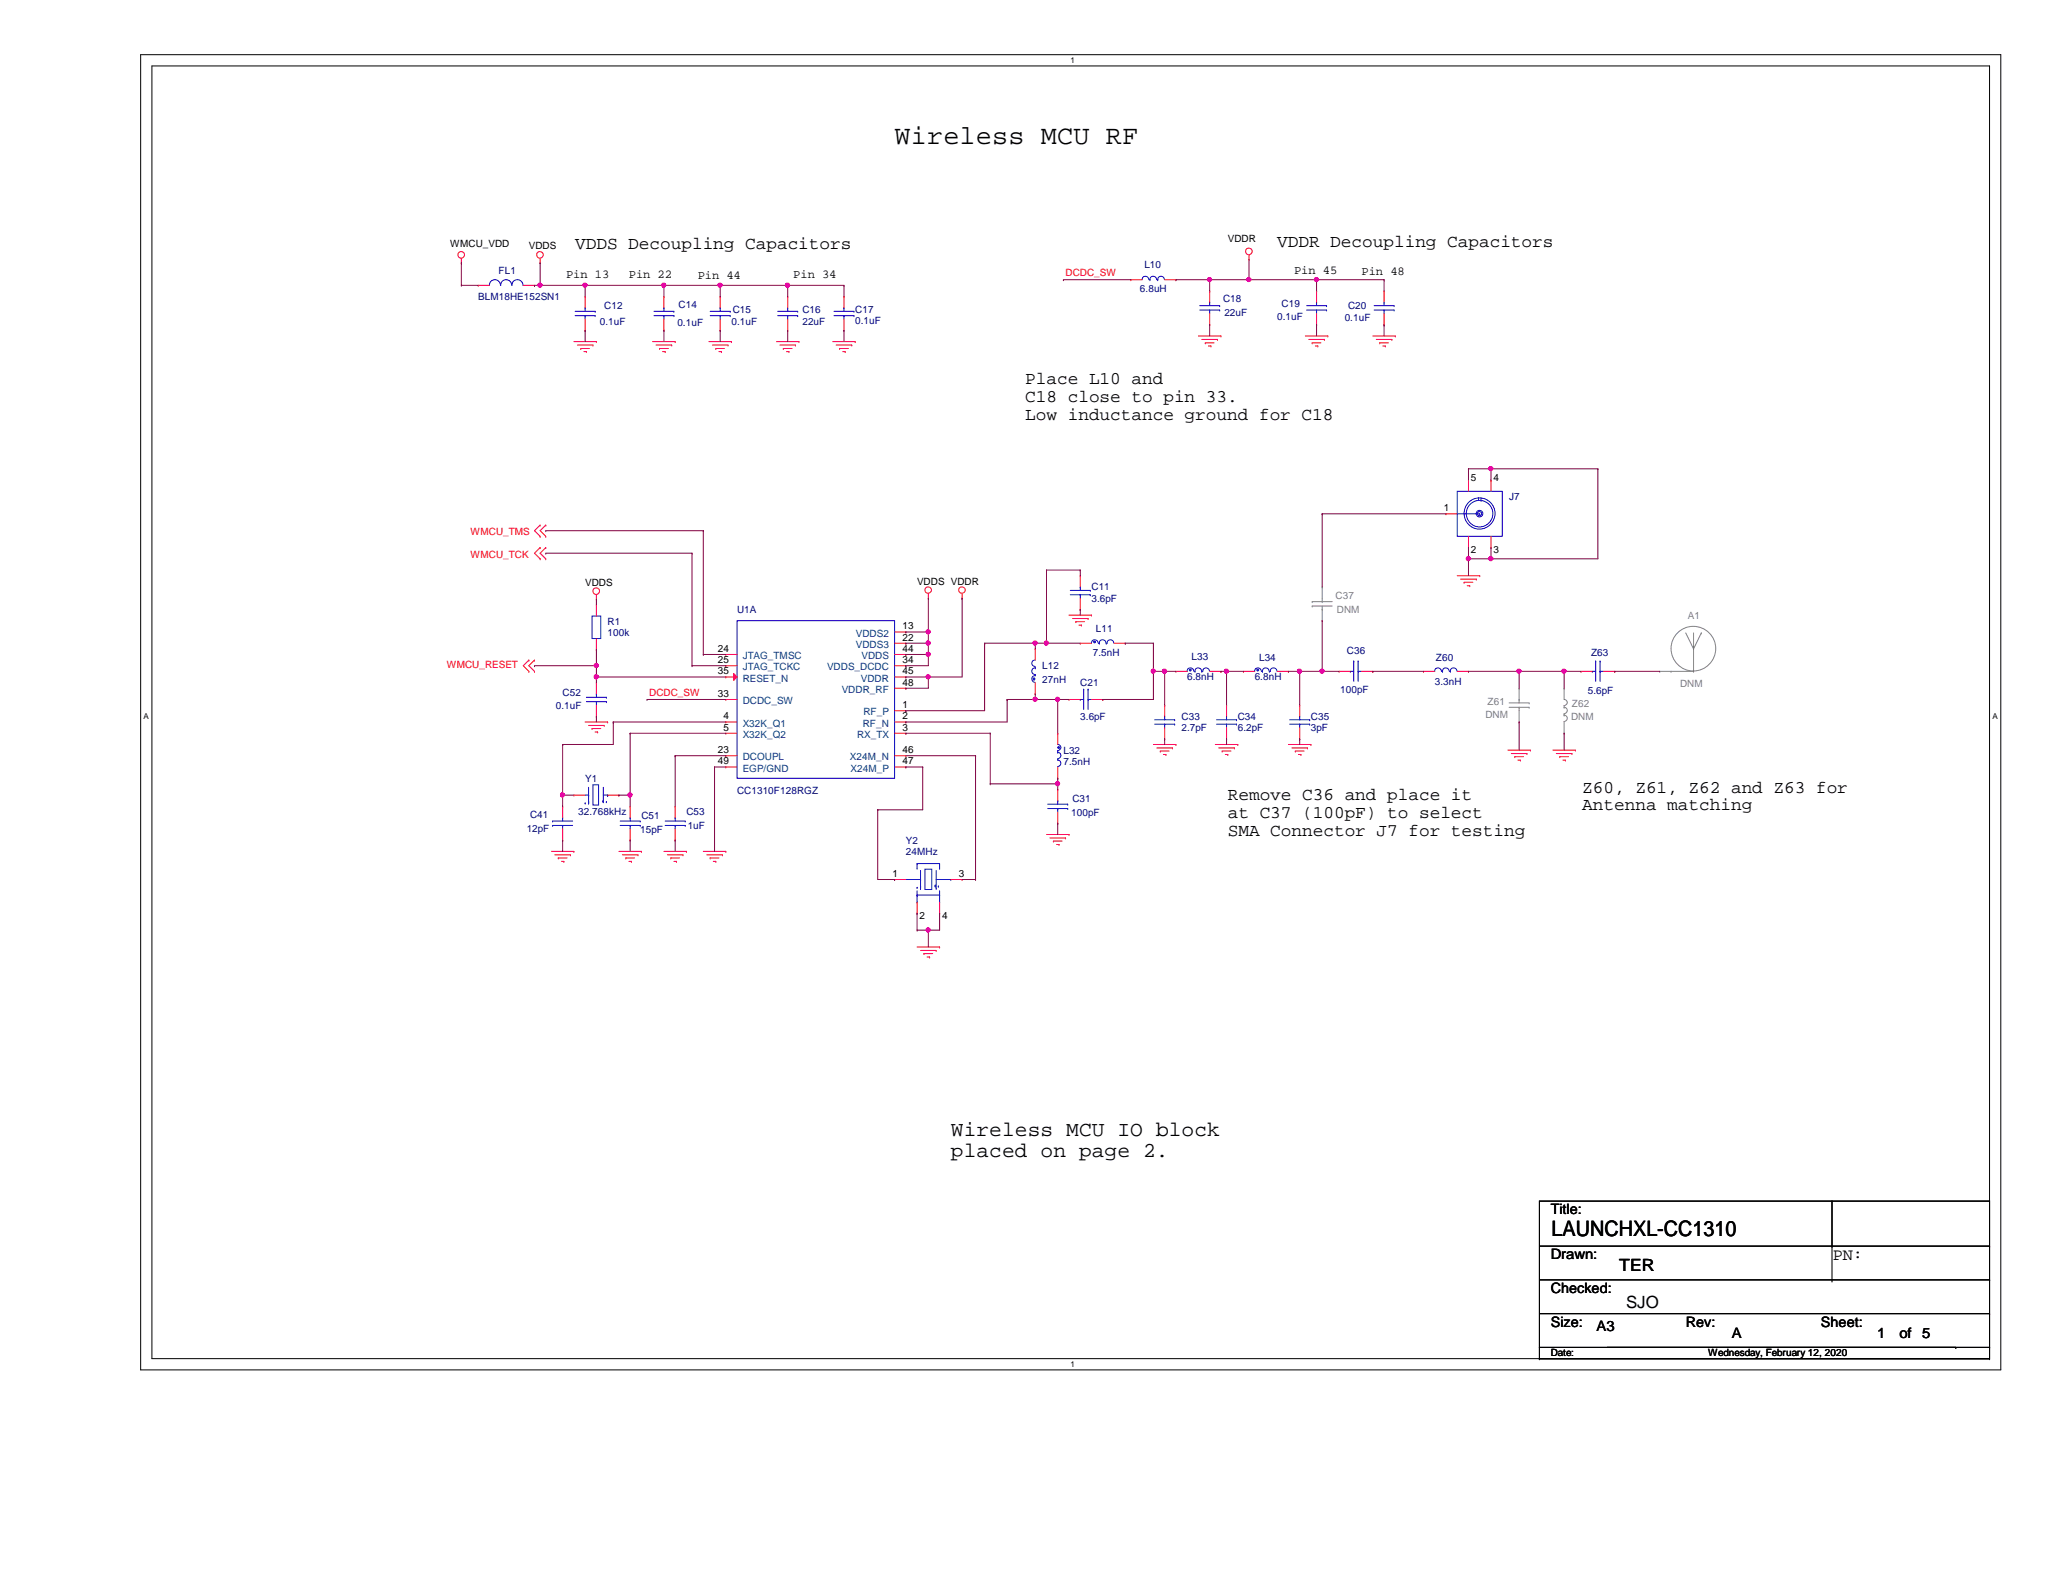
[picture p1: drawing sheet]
<svg xmlns="http://www.w3.org/2000/svg" width="279mm" height="216mm" viewBox="0 0 279 216" stroke-linecap="round" stroke-linejoin="round" font-family="sans-serif">
<path d="M19.1 7.4h251.9v178.1h-251.9zM20.6 8.9h248.9v175.1h-248.9z" fill="none" stroke="#000" stroke-width=".14"/>
<g fill="#fff">
<path d="M145 7.6h.6v1.2h-.6z"/>
<path d="M145 184.2h.6v1.2h-.6z"/>
<path d="M19.4 96.5h.8v1.2h-.8z"/>
<path d="M269.8 96.5h.8v1.2h-.8z"/>
</g>
<g fill="none" stroke="#000" stroke-width=".14">
<path d="M208.5 162.7h61v19.8h-61zM208.5 168.8h61M208.5 173.4h61M208.5 177.9h61M248.1 173.5h.1M248.1 168.8h.1M248.1 162.7v10.8M269.5 168.8h.1M269.5 173.4h.1M269.5 177.9h.1M208.5 184h.1M208.5 182.5v1.5"/>
<path d="M208.5 184h61M217.6 182.5h47.3M264.9 182.5h.1M269.5 184h.1M269.5 182.5h.1M269.5 182.5v1.5"/>
</g>
<g fill="none" stroke="#f00" stroke-width=".14">
<path d="M62.5 35.6h.1M62.5 35v.6M73.2 35.6h.1M73.2 35v.6M169.2 35.1h.1M169.2 34.5v.6M77.7 46.3h3.1M78.2 46.7h2.1M78.7 47.2h.1M78.7 47.2h1.1M79.1 47.6h.3M79.4 47.6h.1"/>
<path d="M80.3 46.7h.1M80.8 46.3h.1M88.4 46.3h3M88.9 46.7h2.1M89.3 47.2h.1M89.3 47.2h1.2M89.7 47.6h.4M90.1 47.6h.1M91 46.7h.1M91.4 46.3h.1M96 46.3h3.1M96.5 46.7h2.1"/>
<path d="M96.9 47.2h.1M96.9 47.2h1.2M97.4 47.6h.3M97.7 47.6h.1M98.6 46.7h.1M99.1 46.3h.1M105.2 46.3h3M105.6 46.7h2.1M106.1 47.2h.1M106.1 47.2h1.2M106.5 47.6h.3M106.8 47.6h.1"/>
<path d="M107.7 46.7h.1M108.2 46.3h.1M112.8 46.3h3M113.2 46.7h2.2M113.7 47.2h.1M113.7 47.2h1.2M114.1 47.6h.4M114.5 47.6h.1M115.4 46.7h.1M115.8 46.3h.1M162.3 45.5h3.1M162.8 46h2.1"/>
<path d="M163.2 46.4h.1M163.2 46.4h1.2M163.7 46.9h.3M164 46.9h.1M164.9 46h.1M165.4 45.5h.1M176.8 45.5h3M177.2 46h2.2M177.7 46.4h.1M177.7 46.4h1.2M178.1 46.9h.4M178.5 46.9h.1"/>
<path d="M179.4 46h.1M179.8 45.5h.1M185.9 45.5h3.1M186.4 46h2.1M186.9 46.4h.1M186.9 46.4h1.1M187.3 46.9h.3M187.6 46.9h.1M188.5 46h.1M189 45.5h.1M73.2 71.1h.1M73.2 72.6h.1"/>
<path d="M73.2 74.2h.1M73.2 75.7h.1M73.2 71.1l-.8 .8 .8 .7M73.2 74.2l-.8 .7 .8 .8M73.9 71.1h.1M73.9 72.6h.1M73.9 74.2h.1M73.9 75.7h.1M73.9 71.1l-.7 .8 .7 .7M73.9 74.2l-.7 .7 .7 .8M197.4 78h3M197.8 78.4h2.1"/>
<path d="M198.3 78.9h.1M198.3 78.9h1.2M198.7 79.3h.4M199.1 79.3h.1M199.9 78.4h.1M200.4 78h.1M71.6 89.4h.1M71.6 90.9h.1M71.6 89.4l-.7 .8 .7 .7M72.4 89.4h.1M72.4 90.9h.1M72.4 89.4l-.8 .8 .8 .7"/>
<path d="M79.2 97.8h3.1M79.7 98.3h2.1M80.2 98.7h.1M80.2 98.7h1.2M80.6 99.1h.3M80.8 81.2h.1M80.8 80.6v.6M80.9 99.1h.1M81.8 98.3h.1M82.3 97.8h.1M125.7 81h.1M125.7 80.4v.6"/>
<path d="M130.3 81h.1M130.3 80.4v.6M144.8 83.3h3M145.2 83.8h2.2M145.7 84.2h.1M145.7 84.2h1.2M146.1 84.7h.4M146.5 84.7h.1M147.4 83.8h.1M147.8 83.3h.1M74.7 115.3h3M75.1 115.8h2.2"/>
<path d="M75.6 116.2h.1M75.6 116.2h1.2M76 116.7h.4M76.4 116.7h.1M77.3 115.8h.1M77.7 115.3h.1M83.8 115.3h3.1M84.3 115.8h2.1M84.8 116.2h.1M84.8 116.2h1.1M85.2 116.7h.3M85.5 116.7h.1"/>
<path d="M86.4 115.8h.1M86.9 115.3h.1M89.9 115.3h3.1M90.4 115.8h2.1M90.8 116.2h.1M90.8 116.2h1.2M91.3 116.7h.3M91.6 116.7h.1M92.5 115.8h.1M93 115.3h.1M95.3 115.3h3M95.7 115.8h2.1"/>
<path d="M96.2 116.2h.1M96.2 116.2h1.2M96.6 116.7h.3M96.9 116.7h.1M97.8 115.8h.1M98.3 115.3h.1M141.7 113h3.1M142.2 113.5h2.1M142.7 113.9h.1M142.7 113.9h1.1M143.1 114.4h.3M143.4 114.4h.1"/>
<path d="M144.3 113.5h.1M144.8 113h.1M156.2 100.8h3.1M156.7 101.3h2.1M157.1 101.7h.1M157.1 101.7h1.2M157.6 102.2h.3M157.9 102.2h.1M158.8 101.3h.1M159.3 100.8h.1M164.6 100.8h3M165.1 101.3h2.1"/>
<path d="M165.5 101.7h.1M165.5 101.7h1.2M165.9 102.2h.4M166.3 102.2h.1M167.2 101.3h.1M167.6 100.8h.1M174.5 100.8h3M175 101.3h2.1M175.4 101.7h.1M175.4 101.7h1.2M175.9 102.2h.3M176.2 102.2h.1"/>
<path d="M177.1 101.3h.1M177.5 100.8h.1M204.2 101.6h3.1M204.7 102.1h2.1M205.1 102.5h.1M205.1 102.5h1.2M205.6 103h.3M205.9 103h.1M206.8 102.1h.1M207.3 101.6h.1M210.3 101.6h3.1M210.8 102.1h2.1"/>
<path d="M211.2 102.5h.1M211.2 102.5h1.2M211.7 103h.3M212 103h.1M212.9 102.1h.1M213.4 101.6h.1M124.2 128.3h3.1M124.7 128.7h2.1M125.1 129.2h.1M125.1 129.2h1.2M125.6 129.6h.3M125.9 129.6h.1"/>
<path d="M126.8 128.7h.1M127.3 128.3h.1"/>
<circle cx="62.5" cy="34.5" r=".45"/>
<circle cx="73.1" cy="34.5" r=".45"/>
<circle cx="169.1" cy="34.1" r=".45"/>
<circle cx="125.7" cy="79.9" r=".44"/>
<circle cx="130.3" cy="79.9" r=".44"/>
<circle cx="80.7" cy="80.1" r=".45"/>
</g>
<path d="M148.7 87.1a.45 .45 0 0 0-.4-.5 .45 .45 0 0 0-.5 .5M148.8 87.1h.1M148.9 87.1h.1M149.8 87.1a.45 .45 0 0 0-.5-.5 .45 .45 0 0 0-.4 .5M149.8 87.1h.1M150.8 87.1a.45 .45 0 0 0-.4-.5 .45 .45 0 0 0-.5 .5h-.1" fill="none" stroke="#00f" stroke-width=".14"/>
<path d="M148.2 86.9h.1v.1h-.1z" fill-rule="evenodd" fill="#00f"/>
<g fill="none" stroke="#00f" stroke-width=".14">
<path d="M88.6 42.8h2.7M88.6 42.2h2.7M89.9 42.8h.1M89.9 41.7h.1M89.9 41.7v.5M89.9 42.8v.4M91.3 42.8h.1M91.3 42.2h.1M96.2 42.8h2.7M96.2 42.2h2.7M97.5 42.8h.1M97.5 41.7h.1"/>
<path d="M97.5 41.7v.5M97.5 42.8v.4M98.9 42.8h.1M98.9 42.2h.1M112.9 42.8h2.8M112.9 42.2h2.8M114.3 42.8h.1M114.3 41.7h.1M114.3 41.7v.5M114.3 42.8v.4M115.7 42.8h.1M115.7 42.2h.1"/>
<path d="M177 42h2.7M177 41.4h2.7M178.3 42h.1M178.3 40.9h.1M178.3 40.9v.5M178.3 42v.5M179.7 42h.1M179.7 41.4h.1M186.1 42h2.7M186.1 41.4h2.7M187.5 42h.1M187.5 40.9h.1"/>
<path d="M187.5 40.9v.5M187.5 42v.5M188.8 42h.1M188.8 41.4h.1M80.2 83.4h1.2v3.1h-1.2zM148.2 86.9h.1v.1h-.1zM156.4 98.1h2.7M156.4 97.5h2.7M157.7 98.1h.1M157.7 97h.1M157.7 97v.5M157.7 98.1v.5"/>
<path d="M159.1 98.1h.1M159.1 97.5h.1M161.7 90.9a.45 .45 0 0 0-.5-.5 .45 .45 0 0 0-.4 .5M161.7 90.9h.1M161.8 90.9h.1M162.7 90.9a.45 .45 0 0 0-.4-.5 .45 .45 0 0 0-.5 .5M162.8 90.9h.1M163.8 90.9a.45 .45 0 0 0-.5-.5 .45 .45 0 0 0-.4 .5h-.1M164.8 98.1h2.7M164.8 97.5h2.7M166.1 98.1h.1M166.1 97h.1"/>
<path d="M166.1 97v.5M166.1 98.1v.5M167.5 98.1h.1M167.5 97.5h.1M174.7 98.1h2.7M174.7 97.5h2.7M176 98.1h.1M176 97h.1M176 97v.5M176 98.1v.5M177.4 98.1h.1M177.4 97.5h.1"/>
<path d="M79.2 108.8h.1M79.2 107.7h.5M79.7 107.7h.1M79.7 108.6h.1M79.7 108.8h.1M79.7 106.6v2.2M80.3 106.3h.8v2.8h-.8zM81.7 108.6h.1M81.7 108.5h.1M81.7 107.7h.6M81.7 106.6v2M82.1 108.6h.1"/>
<path d="M82.3 107.7h.1M141.9 109.5h2.7M141.9 108.9h2.7M143.3 109.5h.1M143.3 108.5h.1M143.3 108.5v.4M143.3 109.5v.5M144.6 109.5h.1M144.6 108.9h.1"/>
</g>
<g fill="none" stroke="#f00" stroke-width=".14">
<path d="M178.3 39.4h.1M178.3 39.4v1.5M187.5 39.4h.1M187.5 39.4v1.5M89.9 40.2h.1M89.9 44.7h.1M89.9 40.2v1.5M89.9 43.2v1.5M97.5 40.2h.1M97.5 44.7h.1M97.5 40.2v1.5M97.5 43.2v1.5"/>
<path d="M114.3 40.2h.1M114.3 44.7h.1M114.3 40.2v1.5M114.3 43.2v1.5M178.3 44h.1M178.3 42.5v1.5M187.5 44h.1M187.5 42.5v1.5M80.8 88h.1M80.8 81.9h.1M80.8 81.9v1.5M80.8 86.5v1.5"/>
<path d="M146.3 87.1h.1M146.3 87.1h1.5M150.9 87.1h1.5M152.4 87.1h.1M157.7 95.5h.1M157.7 95.5v1.5M157.7 98.6v1.5M166.1 95.5h.1M166.1 95.5v1.5M166.1 98.6v1.5M176 95.5h.1M176 95.5v1.5"/>
<path d="M176 98.6v1.5M77.7 107.7h.1M77.7 107.7h1.5M82.3 107.7h1.5M83.8 107.7h.1M143.3 106.9h.1M143.3 111.5h.1M143.3 106.9v1.6M143.3 110v1.5M157.7 100.1h.1M166.1 100.1h.1M176 100.1h.1"/>
</g>
<g fill="none" stroke="#808080" stroke-width=".14">
<path d="M179.1 79.5h.1M179.1 79.5v2M177.7 81.5h.1M177.7 82.1h.1M177.7 81.5h2.7M177.7 82.1h2.7M179.1 81.5h.1M179.1 82.5h.1M179.1 84.1h.1M179.1 82.1v2M204.4 95.8h2.7M204.4 95.2h2.7"/>
<path d="M205.7 95.8h.1M205.7 94.7h.1M205.7 93.2h.1M205.7 97.8h.1M205.7 93.2v2M205.7 95.8v2M207.1 95.8h.1M207.1 95.2h.1"/>
</g>
<path d="M161.1 90.7h.2v.1h-.2z" fill-rule="evenodd" fill="#00f"/>
<path d="M99.8 84.1h21.4v21.3h-21.4zM161.1 90.7h.2v.1h-.2z" fill="none" stroke="#00f" stroke-width=".14"/>
<path d="M98.3 88.6h.1M98.3 90.2h.1M98.3 88.6h1.5M98.3 90.2h1.5M159.3 90.9h.1M159.3 90.9h1.5M163.8 90.9h1.6M165.4 90.9h.1" fill="none" stroke="#f00" stroke-width=".14"/>
<g fill="none" stroke="#808080" stroke-width=".14">
<path d="M224.8 90.9h.1M224.8 90.9h4.6M226.3 90.9h.1M228.3 85.7l1.1 2.2M229.4 90.9h.1M229.4 87.9h.1M229.4 85.7v5.2M230.4 85.7h.1M230.4 85.7l-1 2.2"/>
<circle cx="229.3" cy="87.9" r="3"/>
</g>
<path d="M99.4 91.2l.4 .5-.4 .5z" fill="#f00"/>
<g fill="none" stroke="#f00" stroke-width=".14">
<path d="M98.3 91.7h.1M98.3 94.7h.1M98.3 97.8h.1M98.3 99.3h.1M98.3 91.7h1.5M98.3 94.7h1.5M98.3 99.3h1.5M98.3 97.8h1.5M99.4 91.2l.4 .5-.4 .5zM121.2 91.7h1.5M121.2 99.3h1.5M121.2 85.6h1.5"/>
<path d="M121.2 87.1h1.5M121.2 88.6h1.5M121.2 90.2h1.5M121.2 93.2h1.5M121.2 96.3h1.5M121.2 97.8h1.5M122.7 99.3h.1M122.7 85.6h.1M122.7 87.1h.1M122.7 88.6h.1M122.7 90.2h.1M122.7 91.7h.1"/>
<path d="M122.7 93.2h.1M122.7 96.3h.1M122.7 97.8h.1M98.3 102.4h.1M98.3 103.9h.1M98.3 102.4h1.5M98.3 103.9h1.5M121.2 102.4h1.5M121.2 103.9h1.5M122.7 102.4h.1M122.7 103.9h.1"/>
</g>
<path d="M140.2 89.4a.42 .42 0 0 0-.5 .4 .42 .42 0 0 0 .5 .5M140.2 91.4v.1a.45 .45 0 0 0-.5 .4 .45 .45 0 0 0 .5 .5M140.2 90.5a.45 .45 0 0 0-.5 .4 .45 .45 0 0 0 .5 .5M140.2 90.5h.1M140.2 91.4h.1M140.2 90.3v.2" fill="none" stroke="#00f" stroke-width=".14"/>
<path d="M139.9 91.9h.2h.1l-.2 .2h-.1z" fill-rule="evenodd" fill="#00f"/>
<g fill="none" stroke="#00f" stroke-width=".14">
<path d="M139.9 91.9h.2h.1l-.2 .2h-.1zM146.3 94.7h.1M146.3 94.7h.5M146.8 93.3h.1M146.8 93.3v2.8M147.4 93.3h.1M147.4 94.7h.1M147.4 93.3v2.8M147.4 94.7h.4M170.8 90.9a.45 .45 0 0 0-.5-.5 .45 .45 0 0 0-.4 .5M170.9 90.9h.1M171 90.9h.1"/>
<path d="M171.9 90.9a.45 .45 0 0 0-.5-.5 .45 .45 0 0 0-.4 .5M171.9 90.9h.1M172.9 90.9a.45 .45 0 0 0-.4-.5 .45 .45 0 0 0-.5 .5h-.1M74.8 111.8h.1M74.8 111.2h.1M74.8 111.8h2.8M74.8 111.2h2.8M76.2 111.8h.1M76.2 110.7h.1M76.2 110.7v.5M76.2 111.8v.5M90.1 111.8h2.7"/>
<path d="M90.1 111.2h2.7M91.4 111.8h.1M91.4 110.7h.1M91.4 110.7v.5M91.4 111.8v.5M92.8 111.8h.1M92.8 111.2h.1"/>
</g>
<g fill="none" stroke="#f00" stroke-width=".14">
<path d="M140.2 94h.1M140.2 87.9h.1M140.2 87.9v1.5M140.2 92.5v1.5M144.8 94.7h.1M144.8 94.7h1.5M147.8 94.7h1.6M149.4 94.7h.1M76.2 109.2h.1M76.2 113.8h.1M76.2 109.2v1.5M76.2 112.3v1.5"/>
<path d="M91.4 109.2h.1M91.4 113.8h.1M91.4 109.2v1.5M91.4 112.3v1.5"/>
</g>
<path d="M170.3 90.7h.1v.1h-.1z" fill-rule="evenodd" fill="#00f"/>
<path d="M170.3 90.7h.1v.1h-.1zM143.3 102.8v.2a.45 .45 0 0 1 .4 .4 .45 .45 0 0 1-.5 .4M143.3 100.8a.4 .4 0 0 1 .4 .3 .4 .4 0 0 1-.3 .5l-.2 .1M143.3 101.9a.45 .45 0 0 1 .4 .5 .45 .45 0 0 1-.5 .4M143.3 102.8h.1M143.3 101.9h.1M143.3 101.7v.2" fill="none" stroke="#00f" stroke-width=".14"/>
<path d="M168.4 90.9h.1M168.4 90.9h1.5M173 90.9h1.5M174.5 90.9h.1" fill="none" stroke="#f00" stroke-width=".14"/>
<path d="M143.3 101.2h.2v.1h-.2z" fill-rule="evenodd" fill="#00f"/>
<g fill="none" stroke="#00f" stroke-width=".14">
<path d="M66.3 38.6a.74 .74 0 0 1 .7-.7 .74 .74 0 0 1 .8 .7M67.8 38.6a.74 .74 0 0 1 .8-.7 .74 .74 0 0 1 .7 .7M69.3 38.6a.74 .74 0 0 1 .8-.7 .74 .74 0 0 1 .7 .7M155.6 37.8a.45 .45 0 0 0-.5-.4 .45 .45 0 0 0-.4 .5M155.6 37.9h.1M155.7 37.9h.1M156.6 37.8a.45 .45 0 0 0-.4-.4 .45 .45 0 0 0-.5 .5M156.7 37.9h.1M156.8 37.9h.1M157.7 37.8a.45 .45 0 0 0-.5-.4 .45 .45 0 0 0-.4 .5M77.9 42.8h2.7M77.9 42.2h2.7"/>
<path d="M79.2 42.8h.1M79.2 41.7h.1M79.2 41.7v.5M79.2 42.8v.4M80.6 42.8h.1M80.6 42.2h.1M105.3 42.8h2.7M105.3 42.2h2.7M106.7 42.8h.1M106.7 41.7h.1M106.7 41.7v.5M106.7 42.8v.4"/>
<path d="M108 42.8h.1M108 42.2h.1M162.5 42h2.7M162.5 41.4h2.7M163.8 42h.1M163.8 40.9h.1M163.8 40.9v.5M163.8 42v.5M165.2 42h.1M165.2 41.4h.1M144.9 80h2.8M146.3 79.5h.1"/>
<path d="M146.3 79.5v.5M147.7 80h.1M197.4 66.5h6.1v6.1h-6.1zM197.4 69.6h3M200.2 67.4h.1M200.2 67.4v.4M200.4 69.6h.1M200.6 67.8h.1M200.6 67.4v.4M79.4 95h2.7M79.4 94.4h2.7M80.8 95h.1"/>
<path d="M80.8 94h.1M80.8 94v.4M80.8 95v.5M82.1 95h.1M82.1 94.4h.1M144.9 80.6h2.8M146.3 80.6h.1M146.3 80.6v.4M147.7 80.6h.1M182.9 90.9h.1M182.9 90.9h.4M183.3 89.5h.1"/>
<path d="M183.3 89.5v2.8M183.9 89.5h.1M183.9 90.9h.1M183.9 90.9h.5M183.9 89.5v2.8M195.2 90.9a.45 .45 0 0 0-.5-.5 .45 .45 0 0 0-.4 .5M195.2 90.9h.2M195.4 90.9h.1M196.3 90.9a.45 .45 0 0 0-.5-.5 .45 .45 0 0 0-.4 .5M196.3 90.9h.1M196.4 90.9h.1M197.3 90.9a.45 .45 0 0 0-.5-.5 .45 .45 0 0 0-.4 .5"/>
<path d="M215.6 90.9h.1M215.6 90.9h.5M216.1 89.5h.1M216.1 89.5v2.8M216.7 89.5h.1M216.7 90.9h.1M216.7 89.5v2.8M216.7 90.9h.5M84 111.8h2.7M84 111.2h2.7M85.3 111.8h.1M85.3 110.7h.1"/>
<path d="M85.3 110.7v.5M85.3 111.8v.5M86.7 111.8h.1M86.7 111.2h.1M122.7 119.1h2M124.2 117h.1M124.2 117.6h.1M124.2 117h3.1v.6M124.2 117v.6M124.7 119.1h.1M124.7 117.9v2.5M125.3 117.7h.9v2.8h-.9z"/>
<path d="M126.7 119.9h.1M126.8 119.1h2M126.8 117.9v2.5M127.3 117.6h.1M128.8 119.1h.1M143.3 101.2h.2v.1h-.2zM124.2 122.2h.1M124.2 120.2h.1M124.2 121.2h.1M124.2 121.2h3.1M124.2 120.6v1.6M124.7 120.2h.1"/>
<path d="M124.7 120h.1M124.7 120.4h.1M126.7 120h.1M126.8 120.4h.1M127.1 120h.1M127.3 121.2h.1M127.3 122.2h.1M127.3 120.6v1.6"/>
<circle cx="200.4" cy="69.5" r="2.11"/>
<circle cx="200.4" cy="69.6" r=".29"/>
<circle cx="200.4" cy="69.6" r=".45"/>
<circle cx="200.4" cy="69.6" r="1.8"/>
</g>
<g fill="none" stroke="#f00" stroke-width=".14">
<path d="M64.8 38.6h.1M64.8 38.6h1.5M70.9 38.6h1.5M72.4 38.6h.1M153.2 37.9h.1M153.2 37.9h1.5M157.7 37.9h1.6M159.3 37.9h.1M163.8 39.4h.1M163.8 39.4v1.5M79.2 40.2h.1M79.2 44.7h.1"/>
<path d="M79.2 40.2v1.5M79.2 43.2v1.5M106.7 40.2h.1M106.7 44.7h.1M106.7 40.2v1.5M106.7 43.2v1.5M163.8 44h.1M163.8 42.5v1.5M146.3 78h.1M146.3 78v1.5M195.8 69.6h.1M195.8 69.6h1.6"/>
<path d="M198.9 74.2h.1M198.9 65h.1M198.9 65v1.5M198.9 72.6v1.6M201.9 74.2h.1M201.9 65h.1M201.9 65v1.5M201.9 72.6v1.6M80.8 92.5h.1M80.8 97h.1M80.8 92.5v1.5M80.8 95.5v1.5"/>
<path d="M143.3 99.3h.1M143.3 99.3v1.5M146.3 82.5h.1M146.3 81v1.5M181.4 90.9h.1M181.4 90.9h1.5M184.4 90.9h1.5M185.9 90.9h.1M192.8 90.9h.1M192.8 90.9h1.5M197.4 90.9h1.5M198.9 90.9h.1"/>
<path d="M214.1 90.9h.1M214.1 90.9h1.5M217.2 90.9h1.5M218.7 90.9h.1M85.3 109.2h.1M85.3 113.8h.1M85.3 109.2v1.5M85.3 112.3v1.5M121.2 119.1h.1M121.2 119.1h1.5M128.8 119.1h1.5M130.3 119.1h.1"/>
<path d="M143.3 105.4h.1M143.3 103.9v1.5M124.2 123.7h.1M124.2 122.2v1.5M127.3 123.7h.1M127.3 122.2v1.5"/>
</g>
<path d="M211.8 96.9a.45 .45 0 0 1 .5 .4 .45 .45 0 0 1-.5 .4M211.8 95.8a.45 .45 0 0 1 .5 .5 .45 .45 0 0 1-.5 .4M211.8 93.2v1.5a.4 .4 0 0 1 .4 .3 .4 .4 0 0 1-.2 .5l-.2 .1M211.8 95.8h.1M211.8 96.9h.1M211.8 93.2h.1M211.8 99.3h.1M211.8 95.6v.2M211.8 96.7v.2M211.8 97.8v1.5" fill="none" stroke="#808080" stroke-width=".14"/>
<g fill="none" stroke="#800040" stroke-width=".14">
<path d="M144 37.9h.1M144 37.9h9.2M159.3 37.9h.1M159.3 37.9h9.9M169.2 37.9h.1M178.3 37.9h.1M178.3 37.9h9.2M178.3 37.9v1.5M187.5 37.9h.1M187.5 37.9v1.5M178.3 44h.1M178.3 44v1.5"/>
<path d="M187.5 44h.1M187.5 44v1.5M72.4 90.2h.1M72.4 90.2h8.4"/>
</g>
<circle cx="163.8" cy="37.9" r=".29" fill="#f0f"/>
<circle cx="163.8" cy="37.9" r=".29" fill="none" stroke="#f0f" stroke-width=".14"/>
<path d="M72.4 38.6h.1M72.4 38.6h.8" fill="none" stroke="#800040" stroke-width=".14"/>
<circle cx="73.1" cy="38.6" r=".29" fill="#f0f"/>
<circle cx="73.1" cy="38.6" r=".29" fill="none" stroke="#f0f" stroke-width=".14"/>
<path d="M87.6 94.7h.1M87.6 94.7h10.7M76.2 107.7h.1M76.2 107.7h1.5M76.2 107.7v1.5M83.8 107.7h.1M83.8 107.7h1.5" fill="none" stroke="#800040" stroke-width=".14"/>
<circle cx="76.2" cy="107.7" r=".29" fill="#f0f"/>
<circle cx="76.2" cy="107.7" r=".29" fill="none" stroke="#f0f" stroke-width=".14"/>
<path d="M85.3 107.7h.1M85.3 107.7v1.5" fill="none" stroke="#800040" stroke-width=".14"/>
<circle cx="85.3" cy="107.7" r=".29" fill="#f0f"/>
<circle cx="85.3" cy="107.7" r=".29" fill="none" stroke="#f0f" stroke-width=".14"/>
<path d="M62.5 38.6h.1M62.5 35.6h.1M62.5 38.6h2.3M62.5 35.6v3M80.8 88h.1M80.8 88v2.2M124.2 123.7h.1M124.2 123.7v2.3M127.3 123.7h.1M127.3 123.7v2.3" fill="none" stroke="#800040" stroke-width=".14"/>
<circle cx="80.7" cy="90.1" r=".29" fill="#f0f"/>
<circle cx="80.7" cy="90.1" r=".29" fill="none" stroke="#f0f" stroke-width=".14"/>
<g fill="none" stroke="#800040" stroke-width=".14">
<path d="M163.8 37.9h.1M163.8 37.9v1.5M163.8 44h.1M163.8 44v1.5M80.8 81.2h.1M80.8 97h.1M80.8 90.2h.1M80.8 91.7h.1M80.8 81.2v.7M80.8 90.2v2.3M80.8 97v.8M122.7 90.2h.1"/>
<path d="M122.7 90.2h3M125.7 81h.1M125.7 85.6h.1M125.7 81v6.1"/>
</g>
<circle cx="125.7" cy="87.1" r=".29" fill="#f0f"/>
<circle cx="125.7" cy="87.1" r=".29" fill="none" stroke="#f0f" stroke-width=".14"/>
<circle cx="125.7" cy="85.6" r=".29" fill="#f0f"/>
<circle cx="125.7" cy="85.6" r=".29" fill="none" stroke="#f0f" stroke-width=".14"/>
<path d="M122.7 85.6h.1M122.7 85.6h3M125.7 87.1h.1M125.7 87.1v1.5" fill="none" stroke="#800040" stroke-width=".14"/>
<circle cx="125.7" cy="88.6" r=".29" fill="#f0f"/>
<circle cx="125.7" cy="88.6" r=".29" fill="none" stroke="#f0f" stroke-width=".14"/>
<path d="M122.7 87.1h.1M122.7 88.6h.1M122.7 91.7h.1M122.7 87.1h3M122.7 88.6h3M122.7 91.7h3M125.7 88.6h.1M125.7 88.6v1.6" fill="none" stroke="#800040" stroke-width=".14"/>
<circle cx="125.7" cy="91.7" r=".29" fill="#f0f"/>
<circle cx="125.7" cy="91.7" r=".29" fill="none" stroke="#f0f" stroke-width=".14"/>
<g fill="none" stroke="#800040" stroke-width=".14">
<path d="M79.2 38.6h.1M79.2 38.6v1.6M97.5 38.6h.1M97.5 38.6h16.8M106.7 38.6h.1M106.7 38.6v1.6M114.3 38.6h.1M114.3 38.6v1.6M79.2 44.7h.1M79.2 44.7v1.6M89.9 44.7h.1M89.9 44.7v1.6"/>
<path d="M97.5 44.7h.1M97.5 44.7v1.6M106.7 44.7h.1M106.7 44.7v1.6M114.3 44.7h.1M114.3 44.7v1.6M122.7 93.2h.1M125.7 91.7h.1M125.7 91.7v1.5h-3M130.3 81h.1M130.3 81v10.7h-4.6"/>
</g>
<circle cx="106.6" cy="38.6" r=".29" fill="#f0f"/>
<circle cx="106.6" cy="38.6" r=".29" fill="none" stroke="#f0f" stroke-width=".14"/>
<circle cx="97.5" cy="38.6" r=".29" fill="#f0f"/>
<circle cx="97.5" cy="38.6" r=".29" fill="none" stroke="#f0f" stroke-width=".14"/>
<path d="M79.2 38.6h10.7M89.9 38.6h.1M97.5 38.6h.1M97.5 38.6v1.6" fill="none" stroke="#800040" stroke-width=".14"/>
<circle cx="79.2" cy="38.6" r=".29" fill="#f0f"/>
<circle cx="79.2" cy="38.6" r=".29" fill="none" stroke="#f0f" stroke-width=".14"/>
<circle cx="89.9" cy="38.6" r=".29" fill="#f0f"/>
<circle cx="89.9" cy="38.6" r=".29" fill="none" stroke="#f0f" stroke-width=".14"/>
<g fill="none" stroke="#800040" stroke-width=".14">
<path d="M73.2 35.6h.1M73.2 35.6v3h6M79.2 38.6h.1M89.9 38.6h.1M89.9 38.6h7.6M89.9 38.6v1.6M76.2 113.8h.1M76.2 113.8v1.5M85.3 113.8h.1M85.3 113.8v1.5M91.4 113.8h.1M91.4 113.8v1.5"/>
<path d="M124.2 126h.1M124.2 126h3.1M125.7 126h.1M125.7 126v2.3"/>
</g>
<circle cx="125.7" cy="126" r=".29" fill="#f0f"/>
<circle cx="125.7" cy="126" r=".29" fill="none" stroke="#f0f" stroke-width=".14"/>
<g fill="none" stroke="#800040" stroke-width=".14">
<path d="M85.3 99.3h.1M85.3 99.3v8.4M122.7 96.3h.1M122.7 97.8h.1M122.7 96.3h10.7M122.7 97.8h13.7M76.2 100.8h.1M76.2 100.8v6.9M91.4 102.4h.1M91.4 102.4v6.8M96.8 103.9h.1M96.8 103.9v11.4"/>
<path d="M134.1 106.2h.1M134.1 106.2h9.2"/>
</g>
<circle cx="143.2" cy="106.1" r=".29" fill="#f0f"/>
<circle cx="143.2" cy="106.1" r=".29" fill="none" stroke="#f0f" stroke-width=".14"/>
<path d="M133.4 87.1h.1M133.4 87.1h8.3M136.4 94.7h.1M136.4 94.7h3.8M140.2 87.1h.1" fill="none" stroke="#800040" stroke-width=".14"/>
<circle cx="140.2" cy="94.7" r=".29" fill="#f0f"/>
<circle cx="140.2" cy="94.7" r=".29" fill="none" stroke="#f0f" stroke-width=".14"/>
<path d="M140.2 94h.1M140.2 94v.7M146.3 82.5h.1M146.3 82.5v.8M156.2 87.1h.1M156.2 90.9h.1M156.2 87.1v7.6M156.2 90.9h1.5M157.7 90.9h.1M157.7 90.9v4.6M157.7 100.1h.1M157.7 100.1v.7" fill="none" stroke="#800040" stroke-width=".14"/>
<circle cx="156.2" cy="90.9" r=".29" fill="#f0f"/>
<circle cx="156.2" cy="90.9" r=".29" fill="none" stroke="#f0f" stroke-width=".14"/>
<path d="M157.7 90.9h.1M157.7 90.9h1.6" fill="none" stroke="#800040" stroke-width=".14"/>
<circle cx="157.7" cy="90.9" r=".29" fill="#f0f"/>
<circle cx="157.7" cy="90.9" r=".29" fill="none" stroke="#f0f" stroke-width=".14"/>
<path d="M165.4 90.9h.1M165.4 90.9h3M166.1 90.9h.1M166.1 90.9v4.6M166.1 100.1h.1M166.1 100.1v.7" fill="none" stroke="#800040" stroke-width=".14"/>
<circle cx="166.1" cy="90.9" r=".29" fill="#f0f"/>
<circle cx="166.1" cy="90.9" r=".29" fill="none" stroke="#f0f" stroke-width=".14"/>
<path d="M174.5 90.9h.1M174.5 90.9h4.6M176 90.9h.1M176 90.9v4.6M176 100.1h.1M176 100.1v.7" fill="none" stroke="#800040" stroke-width=".14"/>
<circle cx="179" cy="90.9" r=".29" fill="#f0f"/>
<circle cx="179" cy="90.9" r=".29" fill="none" stroke="#f0f" stroke-width=".14"/>
<circle cx="176" cy="90.9" r=".29" fill="#f0f"/>
<circle cx="176" cy="90.9" r=".29" fill="none" stroke="#f0f" stroke-width=".14"/>
<path d="M179.1 69.6h.1M179.1 69.6h16.7M198.9 74.2h.1M198.9 74.2v1.5" fill="none" stroke="#800040" stroke-width=".14"/>
<circle cx="198.9" cy="75.7" r=".29" fill="#f0f"/>
<circle cx="198.9" cy="75.7" r=".29" fill="none" stroke="#f0f" stroke-width=".14"/>
<path d="M198.9 75.7h.1M198.9 75.7v2.3M201.9 74.2h.1M201.9 74.2v1.5h-3M140.2 87.1h.1M140.2 87.1v.8M205.7 90.9h.1M205.7 90.9v2.3" fill="none" stroke="#800040" stroke-width=".14"/>
<circle cx="140.2" cy="87.1" r=".29" fill="#f0f"/>
<circle cx="140.2" cy="87.1" r=".29" fill="none" stroke="#f0f" stroke-width=".14"/>
<path d="M198.9 63.5h.1M198.9 63.5v1.5M198.9 63.5h17.5M201.9 63.5h.1M201.9 63.5v1.5M205.7 97.8h.1M205.7 97.8v3.8" fill="none" stroke="#800040" stroke-width=".14"/>
<circle cx="201.9" cy="63.5" r=".29" fill="#f0f"/>
<circle cx="201.9" cy="63.5" r=".29" fill="none" stroke="#f0f" stroke-width=".14"/>
<path d="M201.9 75.7h.1M216.4 63.5h.1M216.4 63.5v12.2h-14.5" fill="none" stroke="#800040" stroke-width=".14"/>
<circle cx="201.9" cy="75.7" r=".29" fill="#f0f"/>
<circle cx="201.9" cy="75.7" r=".29" fill="none" stroke="#f0f" stroke-width=".14"/>
<path d="M141.7 77.2h.1M141.7 77.2h4.6M141.7 77.2v9.9M146.3 77.2h.1M146.3 77.2v.8" fill="none" stroke="#800040" stroke-width=".14"/>
<circle cx="141.7" cy="87.1" r=".29" fill="#f0f"/>
<circle cx="141.7" cy="87.1" r=".29" fill="none" stroke="#f0f" stroke-width=".14"/>
<path d="M140.2 94.7h.1M140.2 94.7h3.1M141.7 87.1h.1M141.7 87.1h4.6M143.3 94.7h.1M143.3 94.7v4.6M149.4 94.7h.1M149.4 94.7h6.8M152.4 87.1h.1M152.4 87.1h3.8" fill="none" stroke="#800040" stroke-width=".14"/>
<circle cx="143.2" cy="94.7" r=".29" fill="#f0f"/>
<circle cx="143.2" cy="94.7" r=".29" fill="none" stroke="#f0f" stroke-width=".14"/>
<g fill="none" stroke="#800040" stroke-width=".14">
<path d="M80.8 91.7h.1M80.8 91.7h17.5M83.1 97.8h.1M83.1 97.8v3h-6.9M83.1 97.8h15.2M85.3 99.3h.1M85.3 99.3h13M143.3 94.7h.1M143.3 94.7h1.5M76.2 100.8h.1M143.3 105.4h.1M143.3 106.2h.1"/>
<path d="M143.3 111.5h.1M143.3 105.4v1.5M143.3 111.5v1.5"/>
</g>
<circle cx="80.7" cy="91.7" r=".29" fill="#f0f"/>
<circle cx="80.7" cy="91.7" r=".29" fill="none" stroke="#f0f" stroke-width=".14"/>
<g fill="none" stroke="#800040" stroke-width=".14">
<path d="M179.1 69.6h.1M179.1 69.6v9.9M122.7 99.3h.1M122.7 99.3h11.4M133.4 87.1h.1M133.4 87.1v9.2M134.1 99.3h.1M134.1 99.3v6.9M136.4 94.7h.1M136.4 94.7v3.1M179.1 84.1h.1M179.1 90.9h.1"/>
<path d="M179.1 90.9h2.3M179.1 84.1v6.8M205.7 90.9h.1M205.7 90.9h8.4M211.8 99.3h.1M211.8 90.9h.1M211.8 90.9v2.3M211.8 99.3v2.3M218.7 90.9h.1M218.7 90.9h6.1M91.4 102.4h.1M91.4 102.4h6.9"/>
<path d="M96.8 103.9h.1M96.8 103.9h1.5M122.7 103.9h.1M122.7 103.9h2.3M125 103.9h.1M125 103.9v5.8"/>
</g>
<circle cx="211.8" cy="90.9" r=".29" fill="#f0f"/>
<circle cx="211.8" cy="90.9" r=".29" fill="none" stroke="#f0f" stroke-width=".14"/>
<circle cx="205.7" cy="90.9" r=".29" fill="#f0f"/>
<circle cx="205.7" cy="90.9" r=".29" fill="none" stroke="#f0f" stroke-width=".14"/>
<g fill="none" stroke="#800040" stroke-width=".14">
<path d="M169.2 37.9h.1M169.2 35.1v2.8M169.2 37.9h9.1M73.9 71.9h.1M73.9 74.9h.1M73.9 71.9h21.4M73.9 74.9h19.8M93.7 74.9h.1M93.7 74.9v15.3M95.3 71.9h.1M95.3 71.9v16.7M93.7 90.2h.1"/>
<path d="M93.7 90.2h4.6M95.3 88.6h.1M95.3 88.6h3M185.9 90.9h.1M185.9 90.9h6.9M198.9 90.9h.1M198.9 90.9h6.8M130.3 119.1h1.8M132.1 119.1h.1"/>
</g>
<circle cx="178.3" cy="37.9" r=".29" fill="#f0f"/>
<circle cx="178.3" cy="37.9" r=".29" fill="none" stroke="#f0f" stroke-width=".14"/>
<circle cx="169.1" cy="37.9" r=".29" fill="#f0f"/>
<circle cx="169.1" cy="37.9" r=".29" fill="none" stroke="#f0f" stroke-width=".14"/>
<path d="M118.9 109.7h.1M118.9 109.7h6.1M118.9 109.7v9.4h2.3M121.2 119.1h.1M122.7 102.4h9.4M132.1 102.4h.1M132.1 102.4v16.7" fill="none" stroke="#800040" stroke-width=".14"/>
<circle cx="163.8" cy="37.9" r=".29" fill="#f0f"/>
<circle cx="163.8" cy="37.9" r=".29" fill="none" stroke="#f0f" stroke-width=".14"/>
<circle cx="73.1" cy="38.6" r=".29" fill="#f0f"/>
<circle cx="73.1" cy="38.6" r=".29" fill="none" stroke="#f0f" stroke-width=".14"/>
<circle cx="76.2" cy="107.7" r=".29" fill="#f0f"/>
<circle cx="76.2" cy="107.7" r=".29" fill="none" stroke="#f0f" stroke-width=".14"/>
<circle cx="85.3" cy="107.7" r=".29" fill="#f0f"/>
<circle cx="85.3" cy="107.7" r=".29" fill="none" stroke="#f0f" stroke-width=".14"/>
<circle cx="80.7" cy="90.1" r=".29" fill="#f0f"/>
<circle cx="80.7" cy="90.1" r=".29" fill="none" stroke="#f0f" stroke-width=".14"/>
<circle cx="125.7" cy="87.1" r=".29" fill="#f0f"/>
<circle cx="125.7" cy="87.1" r=".29" fill="none" stroke="#f0f" stroke-width=".14"/>
<circle cx="125.7" cy="85.6" r=".29" fill="#f0f"/>
<circle cx="125.7" cy="85.6" r=".29" fill="none" stroke="#f0f" stroke-width=".14"/>
<circle cx="125.7" cy="88.6" r=".29" fill="#f0f"/>
<circle cx="125.7" cy="88.6" r=".29" fill="none" stroke="#f0f" stroke-width=".14"/>
<circle cx="125.7" cy="91.7" r=".29" fill="#f0f"/>
<circle cx="125.7" cy="91.7" r=".29" fill="none" stroke="#f0f" stroke-width=".14"/>
<circle cx="106.6" cy="38.6" r=".29" fill="#f0f"/>
<circle cx="106.6" cy="38.6" r=".29" fill="none" stroke="#f0f" stroke-width=".14"/>
<circle cx="97.5" cy="38.6" r=".29" fill="#f0f"/>
<circle cx="97.5" cy="38.6" r=".29" fill="none" stroke="#f0f" stroke-width=".14"/>
<circle cx="79.2" cy="38.6" r=".29" fill="#f0f"/>
<circle cx="79.2" cy="38.6" r=".29" fill="none" stroke="#f0f" stroke-width=".14"/>
<circle cx="89.9" cy="38.6" r=".29" fill="#f0f"/>
<circle cx="89.9" cy="38.6" r=".29" fill="none" stroke="#f0f" stroke-width=".14"/>
<circle cx="125.7" cy="126" r=".29" fill="#f0f"/>
<circle cx="125.7" cy="126" r=".29" fill="none" stroke="#f0f" stroke-width=".14"/>
<circle cx="143.2" cy="106.1" r=".29" fill="#f0f"/>
<circle cx="143.2" cy="106.1" r=".29" fill="none" stroke="#f0f" stroke-width=".14"/>
<circle cx="140.2" cy="94.7" r=".29" fill="#f0f"/>
<circle cx="140.2" cy="94.7" r=".29" fill="none" stroke="#f0f" stroke-width=".14"/>
<circle cx="156.2" cy="90.9" r=".29" fill="#f0f"/>
<circle cx="156.2" cy="90.9" r=".29" fill="none" stroke="#f0f" stroke-width=".14"/>
<circle cx="157.7" cy="90.9" r=".29" fill="#f0f"/>
<circle cx="157.7" cy="90.9" r=".29" fill="none" stroke="#f0f" stroke-width=".14"/>
<circle cx="166.1" cy="90.9" r=".29" fill="#f0f"/>
<circle cx="166.1" cy="90.9" r=".29" fill="none" stroke="#f0f" stroke-width=".14"/>
<circle cx="179" cy="90.9" r=".29" fill="#f0f"/>
<circle cx="179" cy="90.9" r=".29" fill="none" stroke="#f0f" stroke-width=".14"/>
<circle cx="176" cy="90.9" r=".29" fill="#f0f"/>
<circle cx="176" cy="90.9" r=".29" fill="none" stroke="#f0f" stroke-width=".14"/>
<circle cx="198.9" cy="75.7" r=".29" fill="#f0f"/>
<circle cx="198.9" cy="75.7" r=".29" fill="none" stroke="#f0f" stroke-width=".14"/>
<circle cx="140.2" cy="87.1" r=".29" fill="#f0f"/>
<circle cx="140.2" cy="87.1" r=".29" fill="none" stroke="#f0f" stroke-width=".14"/>
<circle cx="201.9" cy="63.5" r=".29" fill="#f0f"/>
<circle cx="201.9" cy="63.5" r=".29" fill="none" stroke="#f0f" stroke-width=".14"/>
<circle cx="201.9" cy="75.7" r=".29" fill="#f0f"/>
<circle cx="201.9" cy="75.7" r=".29" fill="none" stroke="#f0f" stroke-width=".14"/>
<circle cx="141.7" cy="87.1" r=".29" fill="#f0f"/>
<circle cx="141.7" cy="87.1" r=".29" fill="none" stroke="#f0f" stroke-width=".14"/>
<circle cx="143.2" cy="94.7" r=".29" fill="#f0f"/>
<circle cx="143.2" cy="94.7" r=".29" fill="none" stroke="#f0f" stroke-width=".14"/>
<circle cx="80.7" cy="91.7" r=".29" fill="#f0f"/>
<circle cx="80.7" cy="91.7" r=".29" fill="none" stroke="#f0f" stroke-width=".14"/>
<circle cx="211.8" cy="90.9" r=".29" fill="#f0f"/>
<circle cx="211.8" cy="90.9" r=".29" fill="none" stroke="#f0f" stroke-width=".14"/>
<circle cx="205.7" cy="90.9" r=".29" fill="#f0f"/>
<circle cx="205.7" cy="90.9" r=".29" fill="none" stroke="#f0f" stroke-width=".14"/>
<circle cx="178.3" cy="37.9" r=".29" fill="#f0f"/>
<circle cx="178.3" cy="37.9" r=".29" fill="none" stroke="#f0f" stroke-width=".14"/>
<circle cx="169.1" cy="37.9" r=".29" fill="#f0f"/>
<circle cx="169.1" cy="37.9" r=".29" fill="none" stroke="#f0f" stroke-width=".14"/>
<text font-size="3.6" x="121.2" y="19.5">Wireless MCU RF</text>
<g font-size="2.9">
<text x="128.8" y="153.9">Wireless MCU IO block</text>
<text x="128.8" y="156.8">placed on page 2.</text>
<text x="210.1" y="167.4">LAUNCHXL-CC1310</text>
</g>
<g font-size="2.4">
<text x="77.9" y="33.7">VDDS Decoupling Capacitors</text>
<text x="173" y="33.4">VDDR Decoupling Capacitors</text>
<text x="138.9" y="52">Place L10 and</text>
<text x="138.9" y="54.4">C18 close to pin 33.</text>
<text x="138.9" y="56.9">Low inductance ground for C18</text>
<text x="214.3" y="107.4">Z60, Z61, Z62 and Z63 for</text>
<text x="166.3" y="108.4">Remove C36 and place it</text>
<text x="166.3" y="110.8">at C37 (100pF) to select</text>
<text x="166.3" y="113.2">SMA Connector J7 for testing</text>
<text x="214.3" y="109.8">Antenna matching</text>
</g>
<g font-size="2.3">
<text x="219.3" y="172.1">TER</text>
<text x="248.2" y="170.6">PN:</text>
<text x="220.2" y="177.1">SJO</text>
</g>
<g font-size="1.9">
<text x="210" y="164.5">Title:</text>
<text x="210" y="170.6">Drawn:</text>
<text x="210" y="175.1">Checked:</text>
<text x="210" y="179.7">Size:</text>
<text x="228.3" y="179.7">Rev:</text>
<text x="246.6" y="179.7">Sheet:</text>
<text x="216.2" y="180.3">A3</text>
<text x="234.5" y="181.2">A</text>
<text x="254.2" y="181.2">1</text>
<text x="257.3" y="181.2">of</text>
<text x="260.3" y="181.2">5</text>
</g>
<g font-size="1.7">
<text x="76.7" y="37.7">Pin 13</text>
<text x="85.2" y="37.7">Pin 22</text>
<text x="94.5" y="37.8">Pin 44</text>
<text x="107.4" y="37.7">Pin 34</text>
<text x="175.3" y="37.1">Pin 45</text>
<text x="184.4" y="37.2">Pin 48</text>
</g>
<g font-size="1.4">
<text x="61" y="33.5">WMCU_VDD</text>
<text x="71.6" y="33.8">VDDS</text>
<text x="166.3" y="32.7">VDDR</text>
<text x="199.2" y="65.2">5</text>
<text x="202.3" y="65.2">4</text>
<text x="195.5" y="69.3">1</text>
<text x="199.2" y="74.9">2</text>
<text x="202.3" y="74.9">3</text>
<text x="79.2" y="79.3">VDDS</text>
<text x="124.2" y="79.2">VDDS VDDR</text>
<text x="97.2" y="88.3">24</text>
<text x="97.2" y="89.8">25</text>
<text x="122.2" y="85.3">13</text>
<text x="122.2" y="86.8">22</text>
<text x="122.2" y="88.3">44</text>
<text x="122.2" y="89.8">34</text>
<text x="97.2" y="91.4">35</text>
<text x="97.2" y="94.4">33</text>
<text x="122.2" y="91.4">45</text>
<text x="122.2" y="92.9">48</text>
<text x="122.2" y="95.9">1</text>
<text x="98" y="97.5">4</text>
<text x="98" y="99">5</text>
<text x="122.2" y="99">3</text>
<text x="122.2" y="97.5">2</text>
<text x="97.2" y="102">23</text>
<text x="97.2" y="103.5">49</text>
<text x="122.2" y="102">46</text>
<text x="122.2" y="103.5">47</text>
<text x="120.9" y="118.8">1</text>
<text x="129.8" y="118.8">3</text>
<text x="124.5" y="124.5">2</text>
<text x="127.6" y="124.5">4</text>
<text x="210" y="183.7">Date:</text>
<text x="231.4" y="183.7">Wednesday, February 12, 2020</text>
</g>
<g font-size="1.4" fill="#000080">
<text x="64.8" y="40.6">BLM18HE152SN1</text>
<text x="67.5" y="37.1">FL1</text>
<text x="81.8" y="41.9">C12</text>
<text x="91.9" y="41.7">C14</text>
<text x="154.4" y="39.6">6.8uH</text>
<text x="155" y="36.4">L10</text>
<text x="165.7" y="40.9">C18</text>
<text x="173.6" y="41.6">C19</text>
<text x="182.6" y="41.9">C20</text>
<text x="81.2" y="44">0.1uF</text>
<text x="91.7" y="44.2">0.1uF</text>
<text x="99.1" y="44">0.1uF</text>
<text x="99.2" y="42.3">C15</text>
<text x="108.7" y="42.3">C16</text>
<text x="108.7" y="44">22uF</text>
<text x="115.8" y="42.3">C17</text>
<text x="115.8" y="43.9">0.1uF</text>
<text x="165.8" y="42.8">22uF</text>
<text x="173" y="43.4">0.1uF</text>
<text x="182.1" y="43.5">0.1uF</text>
<text x="204.4" y="67.8">J7</text>
<text x="99.8" y="83">U1A</text>
<text x="147.8" y="80">C11</text>
<text x="147.8" y="81.5">3.6pF</text>
<text x="82.3" y="84.7">R1</text>
<text x="82.3" y="86.2">100k</text>
<text x="148" y="88.8">7.5nH</text>
<text x="148.4" y="85.6">L11</text>
<text x="161.4" y="89.4">L33</text>
<text x="170.5" y="89.6">L34</text>
<text x="182.4" y="88.6">C36</text>
<text x="194.5" y="89.6">Z60</text>
<text x="215.5" y="88.8">Z63</text>
<text x="75.3" y="96">0.1uF</text>
<text x="76.2" y="94.3">C52</text>
<text x="141.1" y="90.6">L12</text>
<text x="141.1" y="92.5">27nH</text>
<text x="146.3" y="92.9">C21</text>
<text x="160.8" y="92.2">6.8nH</text>
<text x="169.9" y="92.2">6.8nH</text>
<text x="181.5" y="93.8">100pF</text>
<text x="194.3" y="92.8">3.3nH</text>
<text x="215.1" y="94">5.6pF</text>
<text x="146.3" y="97.5">3.6pF</text>
<text x="160" y="97.5">C33</text>
<text x="160" y="99">2.7pF</text>
<text x="167.6" y="97.5">C34</text>
<text x="167.6" y="99">6.2pF</text>
<text x="177.5" y="97.5">C35</text>
<text x="177.5" y="99">3pF</text>
<text x="79.2" y="105.9">Y1</text>
<text x="99.8" y="107.5">CC1310F128RGZ</text>
<text x="144" y="102.1">L32</text>
<text x="144" y="103.6">7.5nH</text>
<text x="71.3" y="112.7">12pF</text>
<text x="71.8" y="110.7">C41</text>
<text x="78.3" y="110.4">32.768kHz</text>
<text x="86.7" y="112.9">15pF</text>
<text x="86.9" y="110.9">C51</text>
<text x="93" y="110.4">C53</text>
<text x="93.1" y="112.3">1uF</text>
<text x="145.1" y="110.6">100pF</text>
<text x="145.2" y="108.6">C31</text>
<text x="122.7" y="114.3">Y2</text>
<text x="122.7" y="115.8">24MHz</text>
</g>
<g font-size="1.4" fill="#f00">
<text x="144.3" y="37.4">DCDC_SW</text>
<text x="63.7" y="72.5">WMCU_TMS</text>
<text x="63.7" y="75.5">WMCU_TCK</text>
<text x="60.5" y="90.5">WMCU_RESET</text>
<text x="87.9" y="94.2">DCDC_SW</text>
</g>
<g font-size="1.4" fill="#808080">
<text x="180.9" y="81.2">C37</text>
<text x="181.1" y="83">DNM</text>
<text x="228.6" y="83.9">A1</text>
<text x="201.5" y="95.5">Z61</text>
<text x="212.9" y="95.8">Z62</text>
<text x="227.5" y="93">DNM</text>
<text x="201.2" y="97.2">DNM</text>
<text x="212.8" y="97.5">DNM</text>
</g>
<g font-size="1.4" fill="#004080">
<text x="100.6" y="89.3">JTAG_TMSC</text>
<text x="115.9" y="86.2">VDDS2</text>
<text x="115.9" y="87.8">VDDS3</text>
<text x="116.7" y="89.3">VDDS</text>
<text x="100.6" y="90.8">JTAG_TCKC</text>
<text x="100.6" y="92.3">RESET_N</text>
<text x="100.6" y="95.4">DCDC_SW</text>
<text x="112" y="90.8">VDDS_DCDC</text>
<text x="114" y="93.9">VDDR_RF</text>
<text x="116.6" y="92.3">VDDR</text>
<text x="100.6" y="98.4">X32K_Q1</text>
<text x="100.6" y="99.9">X32K_Q2</text>
<text x="116.1" y="99.9">RX_TX</text>
<text x="116.8" y="98.4">RF_N</text>
<text x="116.9" y="96.9">RF_P</text>
<text x="100.6" y="103">DCOUPL</text>
<text x="100.6" y="104.5">EGP/GND</text>
<text x="115.1" y="103">X24M_N</text>
<text x="115.2" y="104.5">X24M_P</text>
</g>
<g font-size="1.1">
<text x="145" y="8.6">1</text>
<text x="19.4" y="97.5">A</text>
<text x="269.8" y="97.5">A</text>
<text x="145" y="185.2">1</text>
</g>
</svg>
